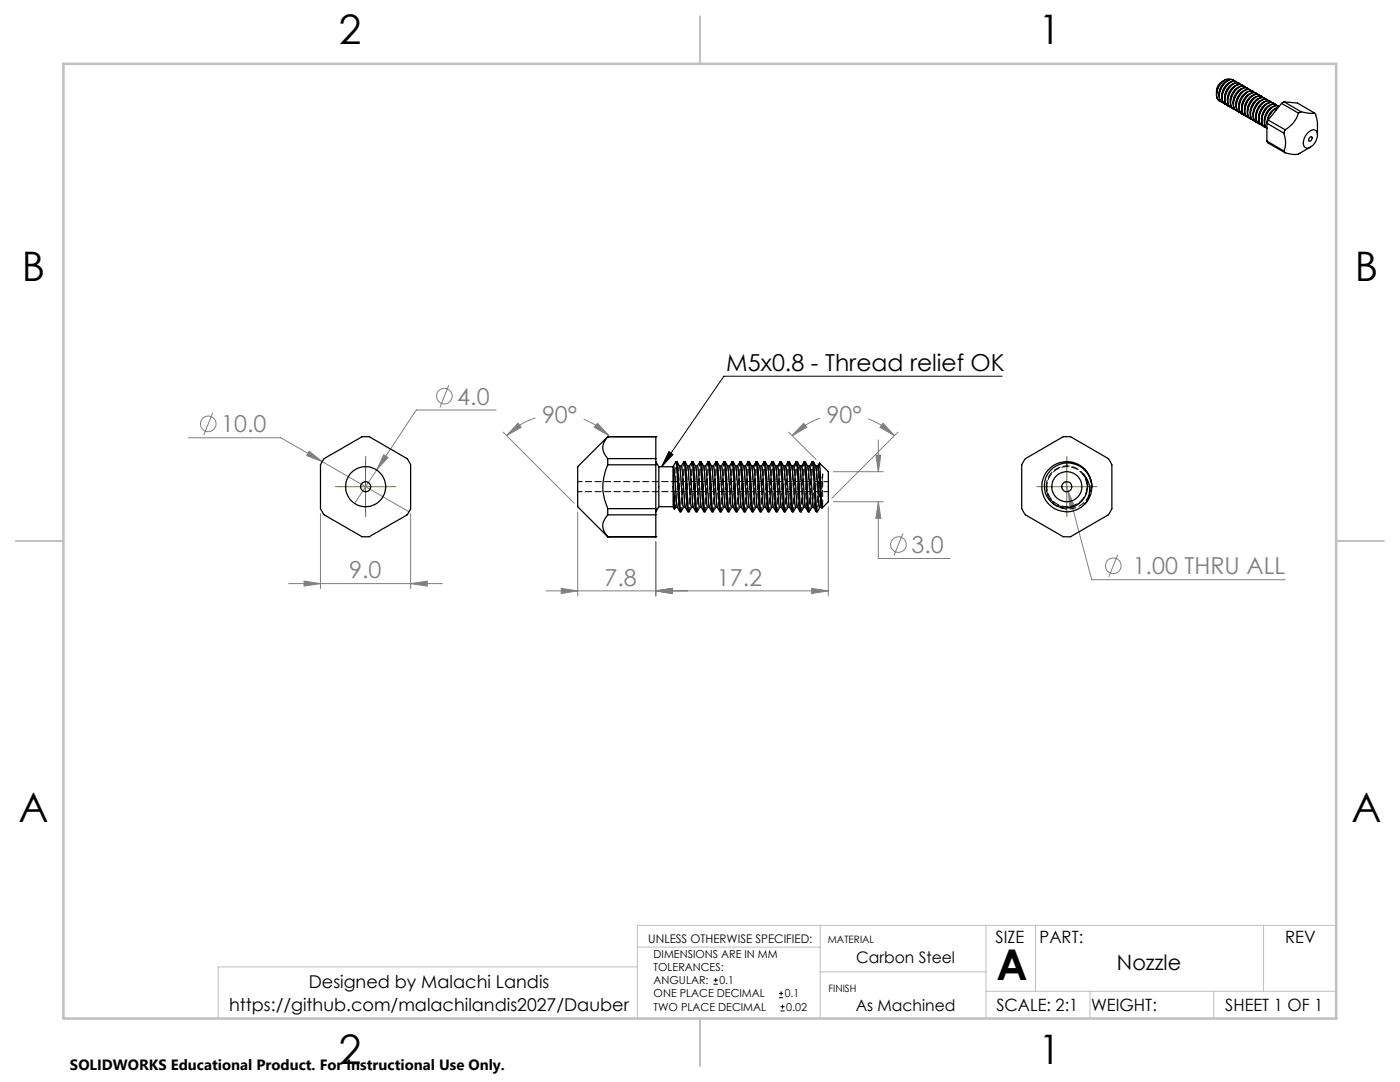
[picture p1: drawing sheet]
<svg xmlns="http://www.w3.org/2000/svg" width="279mm" height="216mm" viewBox="0 0 279 216" stroke-linecap="round" stroke-linejoin="round" font-family="sans-serif">
<g fill="none" stroke="#808080" stroke-width=".2">
<path d="M89.6 76.8l-1.8 4.5M37.6 87.3h18.5l25.5 14.8M42.4 82.4l-1.7 4.4M61.7 90l2.6 2.1-3.1-1.2zM75.2 93.8l-4.4 6.7M76.6 90.7l.8 .6-2.2 2.5zM99 81.8h-15.9l-7.9 12M100.4 86.2l14.2 14.2M103.4 84.5l.6 .8-2.9 1.6zM106.9 83.4a14.3 14.3 0 0 0-5.8 3.5M116.5 83.6a14.9 14.9 0 0 1 5 3.3M119.2 84.5l2.3 2.4-2.9-1.6z"/>
<path d="M157.4 86.2l5.4 5.5M160.4 84.5l.6 .8-2.9 1.6zM163.6 83.5a14 14 0 0 0-5.5 3.4M166.3 94.1h10M173.2 83.6a14.2 14.2 0 0 1 5.3 3.3M174.8 90.8h1l-.5 3.3zM175.3 87.8v6.3M176.2 84.5l2.3 2.4-2.9-1.6zM179.2 86.2l-13.2 13.2M212.7 96.2l.5 1.9M213.2 98.1l1.3 3-1 .3zM213.2 98.1l4.7 17.6h38.6"/>
<path d="M57.6 116.5h30.7M60.7 116l3.3 .5-3.3 .4zM64 102.5v14.9M82 116.5l3.3-.5v.9zM82 102.5v14.9M108.9 117.9h56.4M112 117.4l3.3 .5-3.3 .5zM115.3 102.1v16.8M130.9 117.9l3.3-.5v1zM130.9 108.1v10.8M162 117.4l3.3 .5-3.3 .5zM165.3 101.1v17.8"/>
<path d="M166.3 100.1h10M175.3 100.1l.5 3.3h-1zM175.3 100.1v11.3h14.3M180.2 106.4l-1.8 4.5M223.1 110.7l-1.8 4.4"/>
<circle cx="88.7" cy="79" r="1.55"/>
<circle cx="41.6" cy="84.6" r="1.55"/>
<circle cx="179.3" cy="108.7" r="1.56"/>
<circle cx="222.2" cy="112.9" r="1.56"/>
</g>
<path d="M200 75.1h-55.5l-12.5 18M133.5 90.1l.8 .6-2.3 2.4zM142.4 196.4h.9M142.4 195.6h.9M142.8 195.2v.8M155.5 199.1h.8M155.5 198.2h.8M155.9 197.8v.8M155.8 201.7h.8M155.8 200.9h.8M156.2 200.4v.9" fill="none" stroke="#000" stroke-width=".2"/>
<path d="M68 97.1h-1M73 92.1v-1M78 97.1h1M207.9 97.1h-1M212.9 92.1v-1M217.9 97.1h1M73 102.1v1M212.9 102.1v1" fill="none" stroke="#808000" stroke-width=".2" stroke-dasharray="15.2 1.3 1.3 1.3"/>
<path d="M68 97.1h10M73 92.1v10M207.9 97.1h10M212.9 92.1v10" fill="none" stroke="#808000" stroke-width=".2"/>
<path d="M127.2 189h36.5M127.2 192.9h-83.7v10.3M163.7 184.6v18.6M163.7 193.9h33.1M196.8 184.6v18.6M196.8 197.8h69.9M206.7 184.6v13.2M217.5 197.8v5.4M242.2 197.8v5.4M252.2 184.6v13.2M266.7 184.6h-139.5v18.6" fill="none" stroke="#c0c0c0" stroke-width=".2"/>
<path d="M139.7 3.2v9.5M3.1 107.9h9.6M266.7 107.9h9.5M139.7 203.2v9.6" fill="none" stroke="#c0c0c0" stroke-width=".25"/>
<path d="M12.7 12.7h254v190.5h-254z" fill="none" stroke="#c0c0c0" stroke-width=".5"/>
<path d="M133.5 90.1l.8 .6-2.3 2.4z" fill="#000"/>
<path d="M60.7 116l3.3 .5-3.3 .4zM82 116.5l3.3-.5v.9zM61.7 90l-.5 .9 3.1 1.2zM76.6 90.7l-1.4 3.1 2.2-2.5zM130.9 117.9l3.3-.5v1zM162 117.4l3.3 .5-3.3 .5zM130.9 117.9l3.3-.5v1zM112 117.4l3.3 .5-3.3 .5zM119.2 84.5l2.3 2.4-2.9-1.6zM103.4 84.5l.6 .8-2.9 1.6zM175.3 100.1l.5 3.3h-1zM174.8 90.8h1l-.5 3.3zM176.2 84.5l2.3 2.4-2.9-1.6zM160.4 84.5l.6 .8-2.9 1.6zM213.2 98.1l.3 3.3 1-.3z" fill="#808080"/>
<g fill="none" stroke="#000" stroke-width=".25">
<path d="M242.8 18.9a1.25 1.25 0 0 0 .8 1.3M242.8 18.9a1.28 1.28 0 0 0 .6 1.2M242.8 18.7l.3-1.3-.3 1.5M244.5 15.9l-.8 .5-.6 .6-.2 .6-.1 1M244.9 16.1a3.1 3.1 0 0 0-1.6 2.9M245.4 16.4a3.1 3.1 0 0 0-1.6 2.9M245.5 15.8a1.64 1.64 0 0 0-1.9 1l-.6 1-.2 1.1M246 16.8a3.1 3.1 0 0 0-1.6 2.8M246.2 16a1.48 1.48 0 0 0-1.9 .6 2.98 2.98 0 0 0-.6 3.7l.2 .2M246.4 16.2a1.22 1.22 0 0 0-1.9 .3 3 3 0 0 0-.7 3.9l.4 .2M246.6 17.1a3.1 3.1 0 0 0-1.6 2.9M246.7 16.3a1.85 1.85 0 0 0-2.2 1.2 2.67 2.67 0 0 0-.2 3.1l.2 .2"/>
<path d="M246.9 16.5a1.24 1.24 0 0 0-1.8 .4 3.2 3.2 0 0 0-.9 3.6l.6 .4M247.2 17.4a3 3 0 0 0-1.7 2.9M247.3 16.6a1.69 1.69 0 0 0-2.1 .9 2.87 2.87 0 0 0-.4 3.5l.3 .1M247.5 16.8a1.24 1.24 0 0 0-1.9 .4 3.2 3.2 0 0 0-.8 3.6l.6 .4M247.7 17.7a3 3 0 0 0-1.6 2.9M247.9 17a1.48 1.48 0 0 0-1.9 .6 2.93 2.93 0 0 0-.6 3.7l.2 .1M248.1 17.1a1.24 1.24 0 0 0-1.9 .4 3.2 3.2 0 0 0-.9 3.7l.6 .4M248.3 18.1a3 3 0 0 0-1.6 2.9M248.4 17.3a1.48 1.48 0 0 0-1.8 .6 2.98 2.98 0 0 0-.6 3.7l.2 .2M248.6 17.5a1.22 1.22 0 0 0-1.8 .4 3.1 3.1 0 0 0-.9 3.6l.6 .4M248.8 18.4a3 3 0 0 0-1.6 2.9M249 17.6a1.88 1.88 0 0 0-2.3 1.2 2.48 2.48 0 0 0 0 3.2l.1 .1"/>
<path d="M249.2 17.8a1.24 1.24 0 0 0-1.9 .4 3.3 3.3 0 0 0-.8 3.6l.6 .4M249.4 18.7a3 3 0 0 0-1.6 2.9M249.6 17.9a1.86 1.86 0 0 0-2.3 1.2 2.48 2.48 0 0 0 0 3.3M249.8 18.1a1.24 1.24 0 0 0-1.9 .4 3.4 3.4 0 0 0-.9 3.7l.6 .3M250 19.1a2.95 2.95 0 0 0-1.6 2.8M250 18.2a1.97 1.97 0 0 0-2.3 1.5 2.19 2.19 0 0 0 .2 3.1M250 18.2l.1 .1M250.3 18.5a1.24 1.24 0 0 0-1.8 .3 3.2 3.2 0 0 0-.8 3.8l.5 .3M250.5 19.4a2.86 2.86 0 0 0-1.5 2.9M250.7 18.6a1.48 1.48 0 0 0-1.9 .6 3.1 3.1 0 0 0-.6 3.7l.3 .2M250.9 18.8a1.22 1.22 0 0 0-1.9 .4 3.3 3.3 0 0 0-.9 3.6l.6 .4M251.1 19.7a2.95 2.95 0 0 0-1.6 2.9"/>
<path d="M251.2 18.9a1.88 1.88 0 0 0-2.2 1.2 2.83 2.83 0 0 0-.2 3.1l.2 .2M251.5 19.1a1.24 1.24 0 0 0-1.9 .4 3.3 3.3 0 0 0-.9 3.6l.6 .4M251.8 19.2a1.86 1.86 0 0 0-2.2 1.2 2.78 2.78 0 0 0-.3 3.2l.3 .1M252 19.4a1.24 1.24 0 0 0-1.8 .4 3.4 3.4 0 0 0-.9 3.7l.6 .3M252.3 19.5a2 2 0 0 0-2.3 1.5 2.25 2.25 0 0 0 .1 3l.1 .1M252.3 19.5l.1 .1M252.6 19.8a1.24 1.24 0 0 0-1.9 .3 3.2 3.2 0 0 0-.7 3.9l.4 .2M252.9 19.9a1.56 1.56 0 0 0-2 .9 3.2 3.2 0 0 0-.6 3.3l.4 .3M251.7 20a3.1 3.1 0 0 0-1.6 2.9M252.2 20.4a3.1 3.1 0 0 0-1.6 2.8M252.8 20.7a3 3 0 0 0-1.6 2.9M252.8 28.2l.3 .3 3.4 2"/>
<path d="M252.8 24.6l3.4 2M252.8 28.2l3.4 1.9M252.8 24.6v3.6M253.1 24l-.3 .6M253.1 24l3.4 1.9M253.2 20.1a1.22 1.22 0 0 0-1.9 .4 3.2 3.2 0 0 0-.9 3.6l.6 .4M253.3 23l-.4 1.3M253.4 21a3.1 3.1 0 0 0-1.6 2.9M253.5 20.2a1.88 1.88 0 0 0-2.3 1.2 2.74 2.74 0 0 0-.1 3.2l.2 .1M253.7 20.4a1.24 1.24 0 0 0-1.9 .4 3.2 3.2 0 0 0-.8 3.6l.6 .4M253.9 21.3a3.1 3.1 0 0 0-1.6 2.9M254.1 20.5a1.86 1.86 0 0 0-2.3 1.2 2.68 2.68 0 0 0-.2 3.2l.2 .1"/>
<path d="M254.3 20.7a1.24 1.24 0 0 0-1.9 .4 3.3 3.3 0 0 0-.8 3.7l.5 .4M254.5 21.7a3.1 3.1 0 0 0-1.6 2.7M254.6 20.8a2.1 2.1 0 0 0-2.4 1.5 2.36 2.36 0 0 0 .1 3l.1 .1M254.6 20.8v.1M254.6 21.7l-.8 .7-.5 .6M254.6 21.7l.1 .2M254.8 21.1a1.24 1.24 0 0 0-1.8 .3 3.3 3.3 0 0 0-.9 3.7l.6 .4M255.1 21.5l-.5 .2M255.1 21.4a2.96 2.96 0 0 0-1.8 1.6M255.2 21.2a1.45 1.45 0 0 0-1.9 .7 3.3 3.3 0 0 0-.7 3.5l.2 .2a2.9 2.9 0 0 1 .7-3.8 1.44 1.44 0 0 1 1.8-.6M255.8 20.6l3.4 2M255.8 20.6l-2.7 3.4"/>
<path d="M256.2 30.1l.3 .4M256.2 26.6a4.6 4.6 0 0 1 0 3.5M256.3 20.3l-.5 .3M256.3 20.3l3.3 2M256.3 20.3l2.6 .3 3.4 1.9M256.5 25.9l-.3 .7M259.2 22.6a5.8 5.8 0 0 1-2.7 3.3M259.6 22.3l-.4 .3M259.6 22.3l1.9 .3 .8-.1M261 26.5l.1-.1a.96 .96 0 0 1 1-.5 .96 .96 0 0 1 .8 .8 2.71 2.71 0 0 1-2.1 2.9 1.37 1.37 0 0 1-.5-2.1zM261.4 27.4a.3 .3 0 0 1 .5 0 .3 .3 0 0 1-.1 .5l-.2 .2a.3 .3 0 0 1-.5 0 .3 .3 0 0 1 .2-.5zM261.5 29.4l-2.2 1.2a3.3 3.3 0 0 1-2.8-.1"/>
<path d="M262.3 22.5l.3 .3 .3 1.7v2.4M64.7 91.5l7.5-4.4h1.5l7.5 4.4 .3 .3a3.1 3.1 0 0 1 .5 2.5v7.2l-.5 .9-.3 .3-.8 .6-6.7 3.8h-1.5l-7.5-4.4-.2-.3a3.2 3.2 0 0 1-.5-2.5v-7.2zM121.3 91.5v1.2M121.3 92.7a10.2 10.2 0 0 0 0 8.8M121.3 87.1h.1M121.3 87.1a2.9 2.9 0 0 0 0 4.4M121.3 87.1l-6 6v8l6 6M121.3 87.1h9.6M121.3 91.5h9.6M121.3 92.7h9.6M130.9 91.5v1.2M130.9 87.1h.1"/>
<path d="M130.9 92.1l.6 1M130.9 87.1v4.4M130.9 92.7v8.8M131.5 93.1v8M131.5 93.1h2.8M134.3 93.1v8M134.4 93l.8 8.2M134.4 97.1l.4 4.1M134.4 97.1l.2 4.5-.3-.5M134.4 93v4.1M134.4 93l-.1 .1M134.9 92.1l.8 10-.5-.9"/>
<path d="M134.9 92.1l.2 .1 .2 .7 .4 7.4 .2 1.8 .5-.9M134.9 92.1l-.5 .9M135.1 92.1l.6 1.2 .7 7.9M135.6 93h.4M136 93l.8 8.2M136.5 92.1l-.5 .9M136.7 92.1a4.7 4.7 0 0 1 .8 3.2l.3 5.2 .2 .7M137.2 93h.4M137.6 93l.5 5.8a4.7 4.7 0 0 0 .8 3.3l-.8-10 .2 .1 .1 .7 .5 8.3 .2 .9 .5-.9M138.1 92.1l-.5 .9M138.3 92.1a5 5 0 0 1 .8 3.2l.4 5.8 .1 .1h.4M138.8 93h.4l.1 .3 .7 7.9"/>
<path d="M139.7 92.1l-.5 .9M139.9 92.1l.3 .5a7.4 7.4 0 0 1 .5 3.4l.5 5.2M140.4 93h.4l.1 .3 .7 7.9M141.3 92.1l-.5 .9M141.5 92.1a4.7 4.7 0 0 1 .8 3.2l.3 5.2 .2 .7h.4M142 93h.4M142.4 93l.5 5.8a4.7 4.7 0 0 0 .8 3.3l-.8-10 .2 .1 .1 .7 .6 8.7 .1 .5 .5-.9M142.9 92.1l-.5 .9M143.1 92.1l.6 1.2 .6 7.8 .1 .1h.4M143.6 93h.4M144 93l.8 8.2M144.5 92.1l-.5 .9"/>
<path d="M144.7 92.1l.3 .5a7.4 7.4 0 0 1 .5 3.4l.3 4.5 .2 .7M145.2 93h.4l.2 .7 .6 7.5M146.1 92.1l-.5 .9M146.3 92.1a4.7 4.7 0 0 1 .8 3.2l.3 5.2 .2 .7h.4M146.8 93h.4l.1 .3 .6 7.6 .1 .3 .5 .9-.8-10h.2l.8 10 .5-.9M147.7 92.1l-.5 .9M147.9 92.1l.6 1.2 .6 7.8 .1 .1h.4M148.4 93h.4M148.8 93l.8 8.2M149.3 92.1l-.5 .9M149.5 92.1l.3 .5a7.4 7.4 0 0 1 .5 3.4l.3 4.5 .2 .7M150 93h.4l.2 .7 .3 5.1a4.7 4.7 0 0 0 .8 3.3l-.8-10 .2 .1 .1 .7 .5 7.4 .2 1.8 .5-.9"/>
<path d="M150.9 92.1l-.5 .9M151.1 92.1a4.7 4.7 0 0 1 .8 3.2l.3 5.2 .2 .7M151.6 93h.4l.1 .3 .7 7.9M152.5 92.1l-.5 .9M152.7 92.1l.6 1.2 .6 7.8 .1 .1h.4M153.2 93h.4l.1 .3 .7 7.9M154.1 92.1l-.5 .9M154.3 92.1a4.7 4.7 0 0 1 .8 3.2l.3 5.2 .2 .7M154.8 93h.4l.2 .7 .2 4.4a8.8 8.8 0 0 0 .6 3.6l.3 .4-.8-10 .2 .1 .1 .7 .5 7.9 .2 1.3 .5-.9M155.7 92.1l-.5 .9M155.9 92.1a4.7 4.7 0 0 1 .8 3.2l.3 4.7 .2 1.2M156.4 93h.4l.1 .3 .7 7.9"/>
<path d="M157.3 92.1l-.5 .9M157.5 92.1l.6 1.2 .7 7.9M158 93h.4l.1 .3 .7 7.9M158.9 92.1l-.5 .9M159.1 92.1a4.7 4.7 0 0 1 .8 3.2l.3 5.2 .2 .7M159.6 93h.4M160 93l.5 5.1a8.2 8.2 0 0 0 .5 3.6l.3 .4-.8-10 .2 .1 .1 .7 .5 7.9 .2 1.3M160.5 92.1l-.5 .9M160.7 92.1a4.7 4.7 0 0 1 .8 3.2l.4 5.8 .1 .1h.4M161.2 93h.4l.1 .3 .7 7.9M162.1 92.1l-.5 .9M162.3 92.1l.3 .5a7.4 7.4 0 0 1 .5 3.4l.5 5.2"/>
<path d="M162.8 93h.4l.1 .3 .7 7.9M163.5 92.4l-.3 .6M163.5 92.4l.5 9v-.2M163.5 92.4l1.8 1.7v6l-1.2 1.3M204.6 91.5l7.6-4.4h1.4l7.6 4.4 .7 1.2v8.8l-.6 1.1-7.7 4.5h-1.4l-7.6-4.4-.7-1.2v-8.8zM216.4 93.6h.1M217.9 97.1a4.7 4.7 0 0 0-5.7-4.7 4.7 4.7 0 0 0-3.3 6.6 4.3 4.3 0 0 0 6 1.8 4.3 4.3 0 0 0 1.3-6.2 4.5 4.5 0 0 1 .2 6M217.9 97.1a5 5 0 0 1-1.5 3.5M217.9 97.1a5 5 0 0 0-6.3-4.8 5 5 0 0 0-3 7.3 5 5 0 0 0 7.8 1M121.3 101.5v1.2M121.3 102.7a2.89 2.89 0 0 0 0 4.4M121.3 107.1h.1"/>
<path d="M121.3 107.1h9.6M121.3 102.7h9.6M121.3 101.5h9.6M130.9 101.5v1.2M130.9 107.1h.1M130.9 102.7v4.4M131.5 101.1l-.6 1M131.5 101.1h2.8M134.8 101.2h.4M134.8 101.2l-.2 .4M135.7 102.1h.2M136.4 101.2h.4"/>
<path d="M136.8 101.2l.5 .9-.6-8.6-.2-1.4 .2 .1 .1 .7 .5 7.4 .2 1.8 .5-.9M137.3 102.1h.2M138 101.2h.4M138.9 102.1h.2M140 101.2l.5 .9-.8-10 .2 .1 .2 .7 .4 7.4 .2 1.8 .5-.9M140.5 102.1h.2M141.2 101.2h.4M141.6 101.2l.5 .9-.6-8.6-.2-1.4 .2 .1 .1 .7 .5 7.4 .2 1.8 .5-.9M142.1 102.1h.2M143.7 102.1h.2M144.8 101.2l.5 .9-.6-8.6-.2-1.4 .2 .1 .2 .7 .4 7.4 .2 1.8 .5-.9M145.3 102.1h.2"/>
<path d="M146 101.2h.4M146.4 101.2l.5 .9-.6-8.6-.2-1.4 .2 .1 .1 .7 .5 7.4 .2 1.8 .5-.9M146.9 102.1h.2M148.5 102.1h.2M149.6 101.2l.5 .9-.6-8.6-.2-1.4 .2 .1 .1 .7 .5 7.4 .2 1.8 .5-.9M150.1 102.1h.2M150.8 101.2h.4M151.7 102.1h.2M152.4 101.2h.4M152.8 101.2l.5 .9-.8-10 .3 .1v.7l.7 9.2 .5-.9M153.3 102.1h.2M154.4 101.2l.5 .9-.6-8.6-.2-1.4 .2 .1 .1 .7 .5 7.4 .2 1.8 .5-.9"/>
<path d="M154.9 102.1h.2M155.6 101.2h.4M156.5 102.1h.2M157.2 101.2h.4M157.6 101.2l.5 .9-.8-10 .3 .1 .1 .7 .6 9.2 .5-.9M158.1 102.1h.2M158.8 101.2h.4M159.2 101.2l.5 .9-.6-8.6-.2-1.4 .2 .1 .1 .7 .5 7.4 .2 1.8 .5-.9M159.7 102.1h.2M160.4 101.2h.4M161.3 102.1h.2M162 101.2l-.5 .9"/>
<path d="M162.4 101.2l.5 .9-.8-10 .2 .1 .2 .7 .4 7.4 .2 1.8 .5-.9M162.9 102.1h.2M163.6 101.2h.4"/>
<circle cx="73" cy="97.1" r="4"/>
<circle cx="73" cy="97.1" r=".99"/>
<circle cx="212.9" cy="97.1" r="3"/>
<circle cx="212.9" cy="97.1" r=".99"/>
</g>
<g fill="none" stroke="#000" stroke-width=".2" stroke-dasharray="1.3 .6">
<path d="M136 93h.1M137.6 93h.1M139.2 93h.1M140.8 93h.1M142.4 93h.1M144 93h.1M145.6 93h.1M147.2 93h.1M148.8 93h.1M150.4 93h.1M152 93h.1M153.6 93h.1"/>
<path d="M155.2 93h.1M156.8 93h.1M158.4 93h.1M160 93h.1M161.6 93h.1M163.2 93h.1M163.3 97.1l-.4 5M217.9 97.1v.1M135.2 101.2h.1M136.8 101.2h.1M138.4 101.2h.1M140 101.2h.1"/>
<path d="M141.6 101.2h.1M143.2 101.2h.1M144.8 101.2h.1M146.4 101.2h.1M148 101.2h.1M149.6 101.2h.1M151.2 101.2h.1M152.8 101.2h.1M154.4 101.2h.1M156 101.2h.1M157.6 101.2h.1M159.2 101.2h.1"/>
<path d="M160.8 101.2h.1M162.4 101.2h.1M163.6 101.2h.1M164 101.2h.1"/>
</g>
<g fill="none" stroke="#000" stroke-width=".2" stroke-dasharray="1.3 .6" stroke-dashoffset=".4">
<path d="M115.3 98.1h50M136.5 92.1l-.8 10M136.7 92.1l-.8 10M138.1 92.1l-.8 10M138.3 92.1l-.8 10M139.7 92.1l-.8 10M139.9 92.1l-.8 10M141.3 92.1l-.8 10M141.5 92.1l-.8 10M142.9 92.1l-.8 10M143.1 92.1l-.8 10M144.5 92.1l-.8 10"/>
<path d="M144.7 92.1l-.8 10M146.1 92.1l-.8 10M146.3 92.1l-.8 10M147.7 92.1l-.8 10M147.9 92.1l-.8 10M149.3 92.1l-.8 10M149.5 92.1l-.8 10M150.9 92.1l-.8 10M151.1 92.1l-.8 10M152.5 92.1l-.8 10M152.7 92.1l-.8 10M154.1 92.1l-.8 10"/>
<path d="M154.3 92.1l-.8 10M155.7 92.1l-.8 10M155.9 92.1l-.8 10M157.3 92.1l-.8 10M157.5 92.1l-.8 10M158.9 92.1l-.8 10M159.1 92.1l-.8 10M160.5 92.1l-.8 10M160.7 92.1l-.8 10M162.1 92.1l-.8 10M162.3 92.1l-.8 10M164.2 94.6l-.9 6"/>
<path d="M165.3 96.1h-50M212.9 92.1v.9M134.6 101.6l.3-8M164.2 100.4l-.2 .8M215.4 100.4a4.1 4.1 0 0 1-5.8-.8 4.1 4.1 0 0 1 .9-5.8 4.1 4.1 0 0 1 5.8 .9"/>
</g>
<path d="M163.3 97.1l.3-4.7M164.2 94.6l-.5 6.6" fill="none" stroke="#000" stroke-width=".2" stroke-dasharray="1.3 .6" stroke-dashoffset=".2"/>
<path d="M208.9 97.1a4 4 0 0 1 5.9-3.5 4 4 0 0 1 .3 6.8 4 4 0 0 1-6.2-2.9v-.4M164.1 101.3l.1-.9" fill="none" stroke="#000" stroke-width=".2" stroke-dasharray="1.3 .6" stroke-dashoffset=".5"/>
<g fill="none" stroke="#000" stroke-width=".2" stroke-dasharray="1.3 .6" stroke-dashoffset=".3">
<path d="M135.6 93l-.8 8.2M136 93l-.8 8.2M137.2 93l-.1 .8-.7 7.4M137.6 93l-.8 8.2M138.8 93l-.8 8.2M139.2 93l-.8 8.2M140.4 93l-.8 8.2M140.8 93l-.8 8.2M142 93l-.8 8.2M142.4 93l-.8 8.2M143.6 93l-.8 8.2M144 93l-.8 8.2"/>
<path d="M145.2 93l-.1 .8-.7 7.4M145.6 93l-.8 8.2M146.8 93l-.8 8.2M147.2 93l-.8 8.2M148.4 93l-.8 8.2M148.8 93l-.8 8.2M150 93l-.8 8.2M150.4 93l-.8 8.2M151.6 93l-.8 8.2M152 93l-.8 8.2M153.2 93l-.8 8.2M153.6 93l-.8 8.2"/>
<path d="M154.8 93l-.1 .8-.7 7.4M155.2 93l-.8 8.2M156.4 93l-.8 8.2M156.8 93l-.8 8.2M158 93l-.8 8.2M158.4 93l-.8 8.2M159.6 93l-.1 .8-.7 7.4M160 93l-.8 8.2M161.2 93l-.1 .8-.7 7.4M161.6 93l-.8 8.2M162.8 93l-.8 8.2M163.2 93l-.8 8.2"/>
<path d="M208.8 97.1a4.5 4.5 0 0 0 4.9 4.5 4.5 4.5 0 0 0 4-5.4 4.9 4.9 0 0 0-1.2-2.6"/>
</g>
<path d="M134.9 92.1v1.5M135.1 92.1l-.2 1.5M163.3 100.6l-.2 1.5" fill="none" stroke="#000" stroke-width=".2" stroke-dasharray="1.3 .6" stroke-dashoffset=".7"/>
<path d="M163.3 97.1v3.5" fill="none" stroke="#000" stroke-width=".2" stroke-dasharray="1.3 .6" stroke-dashoffset="-.2"/>
<path d="M164.2 100.4v-5.8" fill="none" stroke="#000" stroke-width=".2" stroke-dasharray="1.3 .6" stroke-dashoffset=".6"/>
<text font-size="8.5" x="198.9" y="195.5">A</text>
<g font-size="8.1">
<text x="67.6" y="8.9">2</text>
<text x="207.3" y="8.9">1</text>
<text x="4.4" y="56.2">B</text>
<text x="270.4" y="56.2">B</text>
<text x="3.7" y="164.1">A</text>
<text x="269.7" y="164.1">A</text>
<text x="67.6" y="212.4">2</text>
<text x="207.3" y="212.4">1</text>
</g>
<text font-size="4.7" x="145" y="74">M5x0.8 - Thread relief OK</text>
<g font-size="4.7" fill="#808080">
<text x="91.3" y="80.7">4.0</text>
<text x="44.1" y="86.3">10.0</text>
<text x="108.2" y="84.4">90°</text>
<text x="164.9" y="84.4">90°</text>
<text x="181.9" y="110.4">3.0</text>
<text x="69.7" y="115.4">9.0</text>
<text x="120.6" y="116.9">7.8</text>
<text x="143.1" y="116.9">17.2</text>
<text x="226.1" y="114.6">1.00 THRU ALL</text>
</g>
<text font-size="4.2" x="222.9" y="193.5">Nozzle</text>
<g font-size="3.5">
<text x="61.6" y="197.1">Designed by Malachi Landis</text>
<text x="45.7" y="201.7">https://github.com/malachilandis2027/Dauber</text>
</g>
<g font-size="3.4">
<text x="198.7" y="188.1">SIZE</text>
<text x="207.5" y="188.1">PART:</text>
<text x="256.5" y="188.2">REV</text>
<text x="198.8" y="201.7">SCALE: 2:1</text>
<text x="217.7" y="201.8">WEIGHT:</text>
<text x="244.5" y="201.7">SHEET 1 OF 1</text>
</g>
<g font-size="3.2">
<text x="170.9" y="192.2">Carbon Steel</text>
<text x="170.8" y="201.7">As Machined</text>
</g>
<text font-size="3" x="14" y="213.5">SOLIDWORKS Educational Product. For Instructional Use Only.</text>
<text font-size="2.4" x="129.4" y="188.1">UNLESS OTHERWISE SPECIFIED:</text>
<g font-size="2.2">
<text x="130.4" y="191.1">DIMENSIONS ARE IN MM</text>
<text x="130.4" y="193.7">TOLERANCES:</text>
<text x="130.4" y="196.4">ANGULAR:</text>
<text x="143.6" y="196.4">0.1</text>
<text x="130.4" y="199">ONE PLACE DECIMAL</text>
<text x="130.4" y="201.7">TWO PLACE DECIMAL</text>
<text x="156.6" y="199">0.1</text>
<text x="156.9" y="201.7">0.02</text>
</g>
<g font-size="2">
<text x="165.2" y="188.1">MATERIAL</text>
<text x="165.4" y="197.9">FINISH</text>
</g>
</svg>
